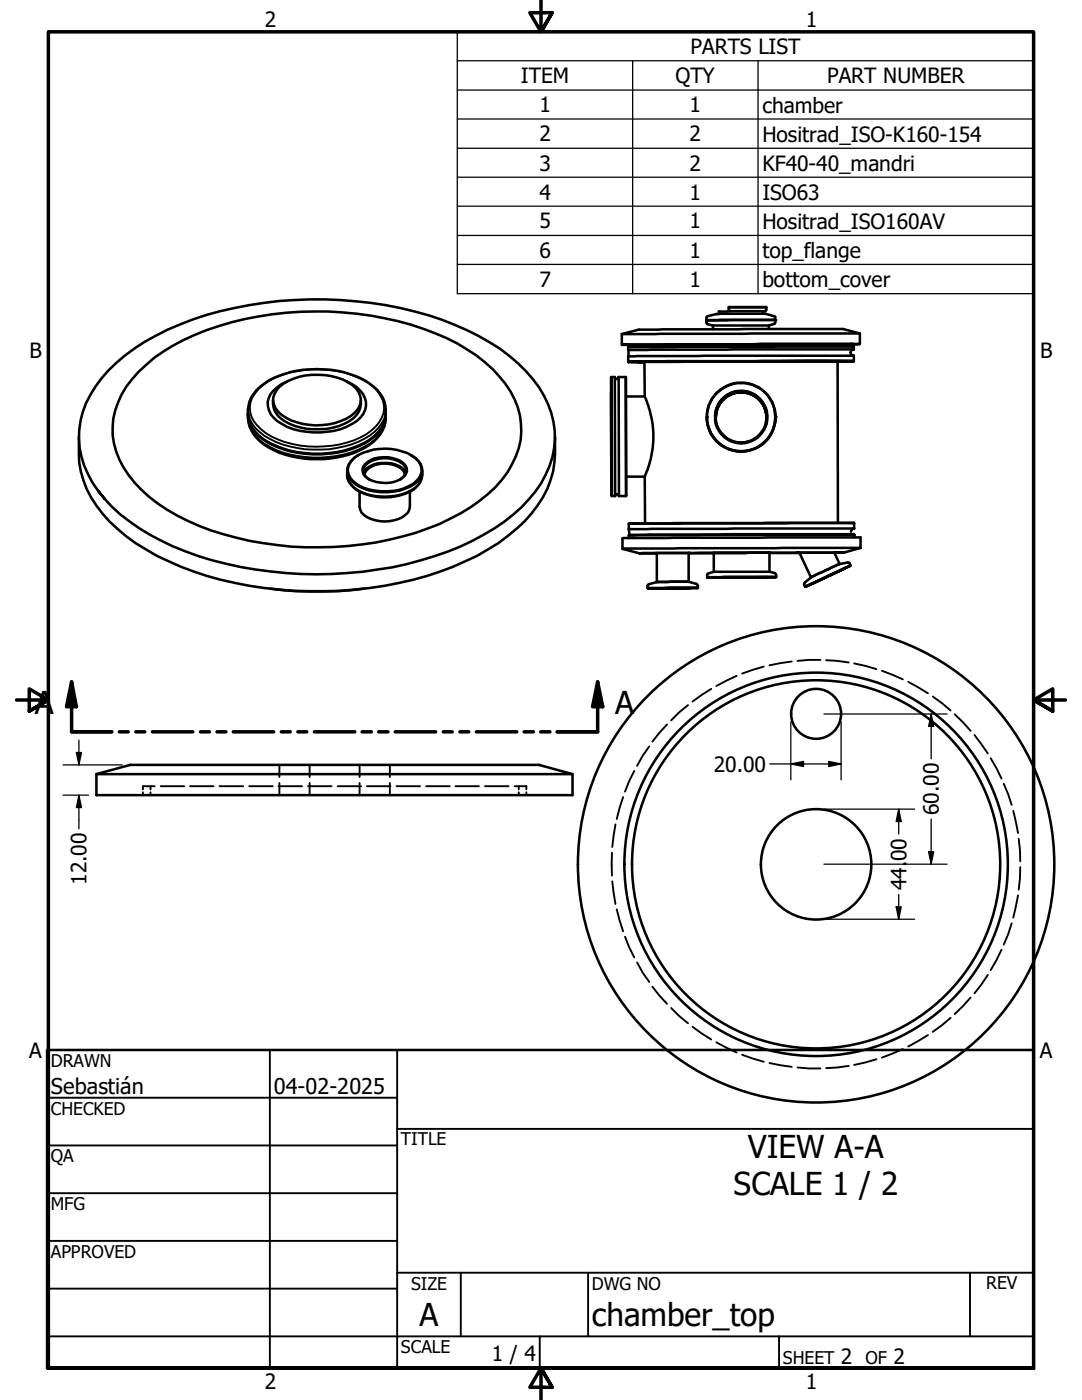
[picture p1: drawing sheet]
<svg xmlns="http://www.w3.org/2000/svg" width="216mm" height="279mm" viewBox="0 0 216 279" stroke-linecap="round" stroke-linejoin="round" font-family="sans-serif">
<!-- layer: Visible (ANSI) -->
<g fill="none" stroke="#000" stroke-width=".51">
<path d="M27.6 74.2a37.6 37.6 0 0 1 16-9.1 65.7 65.7 0 0 1 45.4 2.3 29.4 29.4 0 0 1 12.9 10.7 14.5 14.5 0 0 1-.6 16.1 28.6 28.6 0 0 1-11.4 9.3 58.6 58.6 0 0 1-23.2 5.7 61.2 61.2 0 0 1-31.4-6.3 25.8 25.8 0 0 1-11.5-11.2 14.5 14.5 0 0 1 1.4-14.5zM51.2 77.9a15.2 15.2 0 0 1 9.4-4.1 19.9 19.9 0 0 1 13.2 2.8 6.5 6.5 0 0 1 0 11.2 21.2 21.2 0 0 1-21.1 0 6.4 6.4 0 0 1-1.5-9.9zM54.5 79.8a4.2 4.2 0 0 0 2.3 4.3 13.6 13.6 0 0 0 12.9 0 4.2 4.2 0 0 0 2.3-4.3M55.8 77.2a12.8 12.8 0 0 1 12.7-1.4 5.9 5.9 0 0 1 3.3 3.1 3.7 3.7 0 0 1-2 4.2 13 13 0 0 1-13.6-.3 3.4 3.4 0 0 1-.4-5.6zM57.3 76.1a5.8 5.8 0 0 0-3.9 4.2 4.6 4.6 0 0 0 2.9 4.3 15.2 15.2 0 0 0 13.9 0 4.3 4.3 0 0 0 2.6-5.1 6.2 6.2 0 0 0-3.6-3.4M122 75.2l-.1 .2 .1 23.5 .1 .1M122 75.2l.1 23.8M122 75.2h.7M122.7 75.2a.38 .38 0 0 0 .4 .4 .38 .38 0 0 0 .3-.4M122.7 75.2v23.8M123.4 75.2l.1 23.8M123.4 75.2h1.4"/>
<path d="M124.1 66.7l3.3-.9 40.8-.1 3.4 .8v2.1M124.1 66.7v2.1M124.8 75.2l.1 23.8M125 79.1h3.7M125.3 72.1l.1 .2M125.3 69.3v.5M125.7 69l.1-.2 .1 .4M125.8 69h-.3l44.7-.1h-.3v-.3l-.2 .5M126 72.2l43.7-.1zM128.6 72.3h-3.2l31.1-.2h13.8l-41.8 .1h.1l.1 6.9M128.7 79.1a19.5 19.5 0 0 1 0 16M142.2 65h11.2"/>
<path d="M142.2 65l-1.2-.4v-1.3l.2-.2 2.5-.5h9l1.9 .5 .1 .1v1.3l-.1 .1-1.2 .4M142.2 65l.1 .7M144.5 79.6a5 5 0 0 0-1.7 3.7 5.1 5.1 0 0 1 5.1-5 5.1 5.1 0 0 1 5.1 5 5.1 5.1 0 0 0-3.1-4.6 5.1 5.1 0 0 0-5.4 .9zM145.4 61.3h7.5M145.4 61.3v.6l.5 .2M152.2 62.6v-.5h-6.5l-2.3 .1v.5M152.9 61.3v.6l-.7 .3M153.4 65v.7M154.7 63.9h-13.7M154.7 63.8l-13.7 .1M167.1 72.1l.1 32.2M168.5 72.1h.1"/>
<path d="M170.2 68.9v-.3h-18l-26.8 .2 .1 .2M170.2 68.7l1.4-.1-47.5 .2h1.3M170.3 71a.64 .64 0 0 1-.6-.7 .64 .64 0 0 1 .7-.6l-45.1 .1 .1 1.3M170.4 72v-1h-29.8l-15.3 .1v1M170.4 72l-45.1 .1M170.4 69.2l-20.3-.1-24.8 .2M170.4 69.2l-45.1 .1M170.4 72l-.1 .1M170.4 69.2v.5M171.6 66.5l-47.5 .2M15.7 87.2v3.4a18.6 18.6 0 0 0 4.7 11.9 35.4 35.4 0 0 0 13.3 9.5 73.1 73.1 0 0 0 34.1 5.9 68.3 68.3 0 0 0 27.4-7 32.7 32.7 0 0 0 13.1-11.6 18.2 18.2 0 0 0 2.4-8.7v-3.4M19.6 97.9l1.2 1.6a17.6 17.6 0 0 1-3.7-19 28.5 28.5 0 0 1 11.8-12.3 61.4 61.4 0 0 1 23.7-7.7 79 79 0 0 1 35.6 3.3 42.9 42.9 0 0 1 16.7 10.2 18.1 18.1 0 0 1 5.3 17.2 23.9 23.9 0 0 1-9.6 12.9 57.6 57.6 0 0 1-25.3 9.6 77.5 77.5 0 0 1-38.3-3.7 40.2 40.2 0 0 1-16.2-10.5"/>
<path d="M49.5 82.7a6.4 6.4 0 0 0 3.2 5.1 20.8 20.8 0 0 0 21.1 0 6.2 6.2 0 0 0 3.2-5.1M49.5 82.7a7.2 7.2 0 0 0 4.2 6.6 21.3 21.3 0 0 0 19.1 0 7.1 7.1 0 0 0 4.2-6.6M53.5 88.3h.1M69.3 93.9a4.4 4.4 0 0 0 3.4 4.7 11 11 0 0 0 10.2-1.3l1-1.2a4.2 4.2 0 0 0 .4-2.2M70.7 91.3a11.2 11.2 0 0 1 11.5-.4 3.1 3.1 0 0 1 1.4 4.5 8 8 0 0 1-5.2 2.6 10.1 10.1 0 0 1-8.1-2.1 2.94 2.94 0 0 1 .4-4.6zM71.6 90.8a3.2 3.2 0 0 0-1.4 5.3 10.5 10.5 0 0 0 9.6 1.8 7.1 7.1 0 0 0 4-2.5 3.3 3.3 0 0 0-1.8-4.6M71.8 98.1v3.1a3.4 3.4 0 0 0 3.1 2.6 6.9 6.9 0 0 0 6.5-1.5l.4-1.1v-3.1M72.5 94.4a4.5 4.5 0 0 1 4.7-2 4 4 0 0 1 3.8 2M72.8 94.9a1.91 1.91 0 0 1 1.3-1.7 5.6 5.6 0 0 1 6.4 .7l.2 .5 .1 .5M72.8 92.6a6.3 6.3 0 0 1 7.7-.1 1.74 1.74 0 0 1-.3 2.9 6.5 6.5 0 0 1-7.2-.2 1.68 1.68 0 0 1-.2-2.6zM72.9 88.3h.1M73.7 95.7a1.84 1.84 0 0 1-1.2-1.6 1.84 1.84 0 0 1 1-1.8 6.2 6.2 0 0 1 7 .4 1.68 1.68 0 0 1-.1 2.5l-.5 .5"/>
<path d="M122.1 99h.6M122.7 99a.38 .38 0 0 1 .4-.4 .38 .38 0 0 1 .4 .4M123.5 99h1.4M125 95.1h3.7M128.7 95.1v9.4M141 83.2a6.9 6.9 0 0 0 6.9 6.9 6.9 6.9 0 0 0 6.8-6.9M142.7 83.2a5.1 5.1 0 0 1 5.2-5.1 5.1 5.1 0 0 1 5.1 5.1M142.8 83.2a5.1 5.1 0 0 1 5.1-5 5.1 5.1 0 0 1 5.1 5M53.8 117.5a76 76 0 0 0 18.8 0M125.5 104.6v2.3v-.2h3.8l15.7-.1h25.4v.1M125.5 105.6l44.9-.1-.4 .2-.2 .4M129.2 117.3l.1 .1"/>
<path d="M129.3 117.4l9.9-.1zM130.9 117.4l6.7-.1zM131.1 110.4v5.7M131.2 116.1l-1.7 .5-.3 .2v.5M137.3 116.1h.1h-6.3h.1M137.3 116.1h-6.1M137.3 116.1l1.8 .5 .2 .3v.4M137.4 110.4h5M139.3 117.3h-10.1M139.3 117.3h-.1M141.1 115.2l.1 .1M141.2 115.3l13.6-.1z"/>
<path d="M142.4 114.1h11.1M142.4 114.1l-1.2 .5-.1 .6M142.4 110.4v3.7M142.7 115.3l10.5-.1zM153.5 110.3l-11.1 .1M153.5 114.1l1.2 .3 .2 .3v.4M153.5 110.4h6M153.5 110.3v3.8M154.9 115.1l-13.8 .1M154.9 115.1l-.1 .1M160.7 117.1h.1M160.7 117.1l9-4.2z"/>
<path d="M161.9 115.2l-1.4 1.3 .2 .6M162.2 116.4l6.1-2.8zM166.5 110.3h1.8l-40.7 .1h10.1h-.3v5.7M166.5 110.3h-7.5h.5l2.3 4.9M166.5 110.3l1 2.2M167.4 112.6l-5.5 2.6M167.4 112.6l2-.3 .3 .5M169.7 112.8l-9 4.3M169.7 112.8v.1M170.4 107.3v-.6h-29.7l-15.2 .2v.5M170.4 104.5v-.2h-17.2l-27.7 .2v.1M170.4 104.5l-44.9 .1"/>
<path d="M170.4 104.5v1M171.7 109.3v-2l-47.5 .1v2.1l3.4 .9M171.7 109.3l-47.5 .2M171.7 109.3l-3.4 1M19.2 154.5l6.8-1.8h81.6l6.6 1.8v4.2h-95zM19.2 154.5h95"/>
<circle cx="147.9" cy="83.2" r="6.8"/>
<circle cx="147.9" cy="83.2" r="5.2"/>
<circle cx="147.9" cy="83.2" r="6.9"/>
<circle cx="147.9" cy="83.3" r="5.1"/>
<circle cx="162.8" cy="142.5" r="5"/>
<circle cx="162.8" cy="172.5" r="11"/>
<circle cx="162.8" cy="172.5" r="36.7"/>
<circle cx="162.8" cy="172.5" r="38.3"/>
<circle cx="162.9" cy="172.5" r="47.5"/>
</g>
<g fill="#000">
<circle cx="127.3" cy="72.2" r=".25"/>
<circle cx="141" cy="63.9" r=".25"/>
<circle cx="154.7" cy="63.9" r=".25"/>
<circle cx="141" cy="83.2" r=".25"/>
<circle cx="154.7" cy="83.2" r=".25"/>
<circle cx="170.4" cy="106.7" r=".25"/>
</g>
<!-- layer: Visible Narrow (ANSI) -->
<path d="M51.6 77.7a16.3 16.3 0 0 1 10.3-4 18.3 18.3 0 0 1 12.5 3.5 5.2 5.2 0 0 1 1.7 6.2 10.3 10.3 0 0 1-6.9 4.9 20.6 20.6 0 0 1-16.2-1.9 5.9 5.9 0 0 1-3-6.1l.3-.9zM49.5 83.4a6.4 6.4 0 0 0 3.2 5.1 21.1 21.1 0 0 0 16 2.2 12.3 12.3 0 0 0 7.4-4.6l.5-.9 .4-1.8M49.5 81.8a6.4 6.4 0 0 0 3.2 5.1 21.1 21.1 0 0 0 18.7 1.3 8.7 8.7 0 0 0 5.5-5.5l.1-.9M69.3 94.7a4.3 4.3 0 0 0 3 3.5 11.6 11.6 0 0 0 10.5-.9 3.4 3.4 0 0 0 1.5-2.6" fill="none" stroke="#000" stroke-width=".38"/>
<!-- layer: Hidden (ANSI) -->
<g fill="none" stroke="#000" stroke-width=".38">
<path d="M141.9 137.5l-3.7 2.5M147 134.9l-4.1 2M152.4 133l-4.3 1.4M158 132l-4.5 .8M163.7 131.7l-4.6 .2M164.8 131.8l4.6 .4M170.4 132.4l4.5 1.1M176 133.9l4.1 1.7M181.2 136.1l4 2.3M186.1 139l3.6 2.8M28.5 158.1v.6M30 156.9v.6"/>
<path d="M30 158.1v.6M30.9 156.9h-2.4v.6M32.1 156.9h4.7M37.9 156.9h4.7M43.8 156.9h4.7M49.7 156.9h4.7M55.6 156.9h4.7M55.8 152.7v2.4M55.8 156.3v2.4M61.5 156.9h4.7M61.8 152.7v2.4M61.8 156.3v2.4"/>
<path d="M67.4 156.9h4.7M71.8 152.7v2.4M71.8 156.3v2.4M73.2 156.9h4.7M77.8 152.7v2.4M77.8 156.3v2.4M79.1 156.9h4.7M85 156.9h4.7M90.9 156.9h4.7M96.8 156.9h4.7M102.7 156.9h2.3v.6M103.5 156.9v.6"/>
<path d="M103.5 158.1v.6M105 158.1v.6M124.3 159.1l-1.2 4.3M126.6 153.9l-1.1 2-.8 2.1M129.5 149l-1.3 1.9-1.1 1.9M133.1 144.6l-2.9 3.4M137.3 140.7l-1.8 1.5-1.6 1.6M190.5 142.6l3.2 3.3M194.4 146.7l2.7 3.7M197.7 151.3l2.1 4.1M200.3 156.4l.9 2.1 .7 2.2M122.1 170.2v4.6"/>
<path d="M122.2 175.9l.6 4.5M122.8 164.5l-.6 4.5M202.2 161.8l.9 4.4M203.1 178.7l-.9 4.4M203.3 167.4l.3 4.5M203.6 173l-.3 4.5M123.1 181.5l1.2 4.4M124.7 186.9l.8 2.1 1.1 2.1M127.1 192.1l1.1 2 1.3 1.9M130.2 196.9l2.9 3.4M193.7 199.1l-3.2 3.3M197.1 194.6l-2.7 3.6"/>
<path d="M199.8 189.5l-2.1 4.1M201.9 184.3l-.7 2.1-.9 2.1M133.9 201.2l1.6 1.6 1.8 1.4M138.2 204.9l3.7 2.6M142.9 208l4.1 2.1M148.1 210.5l4.3 1.4M153.5 212.2l4.5 .7M159.1 213l4.6 .2M169.4 212.7l-4.6 .5M174.9 211.4l-4.5 1.1M180.1 209.4l-4.1 1.7M185.2 206.6l-4 2.3"/>
<path d="M189.7 203.1l-3.6 2.8"/>
</g>
<!-- layer: Symbol (ANSI) -->
<path d="M91.2 12.1v-5.7h115v5.7M91.2 12.1h115v5.9M91.2 12.1v46.5h115v-40.6M91.2 18h115M126.2 12.1v46.5M151.3 12.1v46.5M91.2 23.7h115M91.2 29.6h115M91.2 35.4h115M91.2 41.1h115M91.2 47h115M91.2 52.8h115" fill="none" stroke="#000" stroke-width=".25"/>
<!-- layer: Section Line (ANSI) -->
<g fill="none" stroke="#000" stroke-width=".7">
<path d="M14.3 136.1l.9 4.9h-1.9zM14.3 136.1v9.9h8M119.3 136.1l1 4.9h-2.1zM119.3 136.1v9.9h-8.1M23.8 146h1.8M27.1 146h1.8M30.4 146h8.1M40 146h1.8M43.3 146h1.8M46.5 146h8.1M56.1 146h1.8M59.4 146h1.8"/>
<path d="M62.7 146h8.1M72.3 146h1.8M75.6 146h1.8M78.9 146h8M88.5 146h1.7M91.8 146h1.7M95.1 146h8M104.6 146h1.8M107.9 146h1.8"/>
</g>
<g fill="#000">
<path d="M14.3 136.1l.9 4.9h-1.9z" fill-rule="evenodd"/>
<path d="M119.3 136.1l1 4.9h-2.1z" fill-rule="evenodd"/>
</g>
<!-- layer: Border (ANSI) -->
<path d="M107.9 0v6.4l-2.2-3.9h4.5l-2.3 3.9 2.3-3.9M3.3 139.7h6.4l-3.9-2.2v4.4l3.9-2.2-3.9 2.2M212.6 139.7h-6.4l3.9-2.2v4.4l-3.9-2.2 3.9 2.2M9.7 273v-266.6h196.5v266.6h-196.5h196.5M110.2 276.9l-2.3-3.9 2.3 3.9h-4.5l2.2-3.9v6.4" fill="none" stroke="#000" stroke-width=".7"/>
<!-- layer: Title (ANSI) -->
<g fill="none" stroke="#000" stroke-width=".38">
<path d="M9.4 219.1h69.8M53.8 209.5v63.5M79.2 209.5v63.5M9.4 228.6h69.8M9.4 238.1h69.8M79.2 225.3h127M9.4 247.6h69.8M9.4 257.2h69.8M79.2 254h127M91.9 254v12.7M117.3 254v12.7M193.5 254v12.7"/>
<path d="M9.4 266.7h196.8M107.7 266.7v6.3M155.4 266.7v6.3"/>
</g>
<path d="M9.4 209.5h196.8v63.5h-196.8z" fill="none" stroke="#000" stroke-width=".51"/>
<!-- layer: Dimension (ANSI) -->
<g fill="none" stroke="#000" stroke-width=".25">
<path d="M12.6 158.7h5.1M12.6 152.7h11.8M15.2 150.2h1.1l-.6 2.5zM15.7 158.7l.6 2.5h-1.1zM15.7 147.7v5M15.7 158.7v6.7M153.6 152.5h14.2M157.8 152.5l2.5-.5v1zM157.8 144.1v11.5M164.4 142.5h24.6M165.4 152l2.4 .5-2.4 .5zM167.8 144.1v11.5"/>
<path d="M185.8 142.5l.5 2.5h-1zM185.8 142.5v8.9M164.4 161.5h18.1M164.4 172.5h24.6M179.3 161.5l.5 2.5h-1zM179.3 161.5v4.9M179.3 178.5v5M185.3 170h1l-.5 2.5zM185.8 163.4v9.1M164.4 183.5h18.1M178.8 181h1l-.5 2.5z"/>
</g>
<g fill="#000">
<path d="M15.2 150.2h1.1l-.6 2.5z" fill-rule="evenodd"/>
<path d="M157.8 152.5l2.5-.5v1z" fill-rule="evenodd"/>
<path d="M165.4 152l2.4 .5-2.4 .5z" fill-rule="evenodd"/>
<path d="M185.8 142.5l.5 2.5h-1z" fill-rule="evenodd"/>
<path d="M15.7 158.7l.6 2.5h-1.1z" fill-rule="evenodd"/>
<path d="M179.3 161.5l.5 2.5h-1z" fill-rule="evenodd"/>
<path d="M185.3 170h1l-.5 2.5z" fill-rule="evenodd"/>
<path d="M178.8 181h1l-.5 2.5z" fill-rule="evenodd"/>
</g>
<g font-size="6.3">
<text x="6.9" y="142.6">A</text>
<text x="122.7" y="142.6">A</text>
<text x="149.2" y="231">VIEW A-A</text>
<text x="146.4" y="238.6">SCALE 1 / 2</text>
<text x="83.7" y="264.5">A</text>
<text x="118.1" y="264.7">chamber_top</text>
</g>
<g font-size="4.3">
<text x="10.2" y="218.2">Sebastián</text>
<text x="54.6" y="218.2">04-02-2025</text>
</g>
<g font-size="4.2">
<text x="52.8" y="5.3">2</text>
<text x="160.8" y="5.3">1</text>
<text x="137.8" y="10.8">PARTS LIST</text>
<text x="103.9" y="16.6">ITEM</text>
<text x="134.8" y="16.6">QTY</text>
<text x="165" y="16.6">PART NUMBER</text>
<text x="107.6" y="22.4">1</text>
<text x="137.6" y="22.4">1</text>
<text x="152.1" y="22.5">chamber</text>
<text x="107.6" y="28.2">2</text>
<text x="137.6" y="28.2">2</text>
<text x="152.1" y="28.3">Hositrad_ISO-K160-154</text>
<text x="107.6" y="34">3</text>
<text x="137.6" y="34">2</text>
<text x="152.1" y="34">KF40-40_mandri</text>
<text x="107.6" y="39.8">4</text>
<text x="137.6" y="39.8">1</text>
<text x="152.1" y="39.8">ISO63</text>
<text x="107.6" y="45.6">5</text>
<text x="137.6" y="45.6">1</text>
<text x="152.1" y="45.7">Hositrad_ISO160AV</text>
<text x="107.6" y="51.4">6</text>
<text x="137.6" y="51.4">1</text>
<text x="152.1" y="51.5">top_flange</text>
<text x="107.6" y="57.2">7</text>
<text x="137.6" y="57.2">1</text>
<text x="152.1" y="57.3">bottom_cover</text>
<text x="5.9" y="71.4">B</text>
<text x="207.6" y="71.4">B</text>
<text x="142.4" y="154">20.00</text>
<text x="187.3" y="162.7" transform="rotate(-90 187.3 162.7)">60.00</text>
<text x="180.8" y="171.8" transform="rotate(-90 180.8 171.8)">00</text>
<text x="17.3" y="176.6" transform="rotate(-90 17.3 176.6)">12.00</text>
<text x="180.8" y="177.7" transform="rotate(-90 180.8 177.7)">44.</text>
<text x="5.8" y="211.1">A</text>
<text x="207.5" y="211.1">A</text>
<text x="98.1" y="271.7">1 / 4</text>
<text x="167.8" y="272.2">2</text>
<text x="178.3" y="272.2">2</text>
<text x="52.8" y="277.1">2</text>
<text x="160.8" y="277.1">1</text>
</g>
<g font-size="3.5">
<text x="10.2" y="212.9">DRAWN</text>
<text x="10.2" y="222.4">CHECKED</text>
<text x="10.2" y="232">QA</text>
<text x="80" y="228.6">TITLE</text>
<text x="10.2" y="241.5">MFG</text>
<text x="10.2" y="251">APPROVED</text>
<text x="82" y="257.4">SIZE</text>
<text x="118.1" y="257.4">DWG NO</text>
<text x="196.8" y="257.3">REV</text>
<text x="80" y="270.1">SCALE</text>
<text x="156.2" y="272.2">SHEET</text>
<text x="172.7" y="272.2">OF</text>
</g>
</svg>
